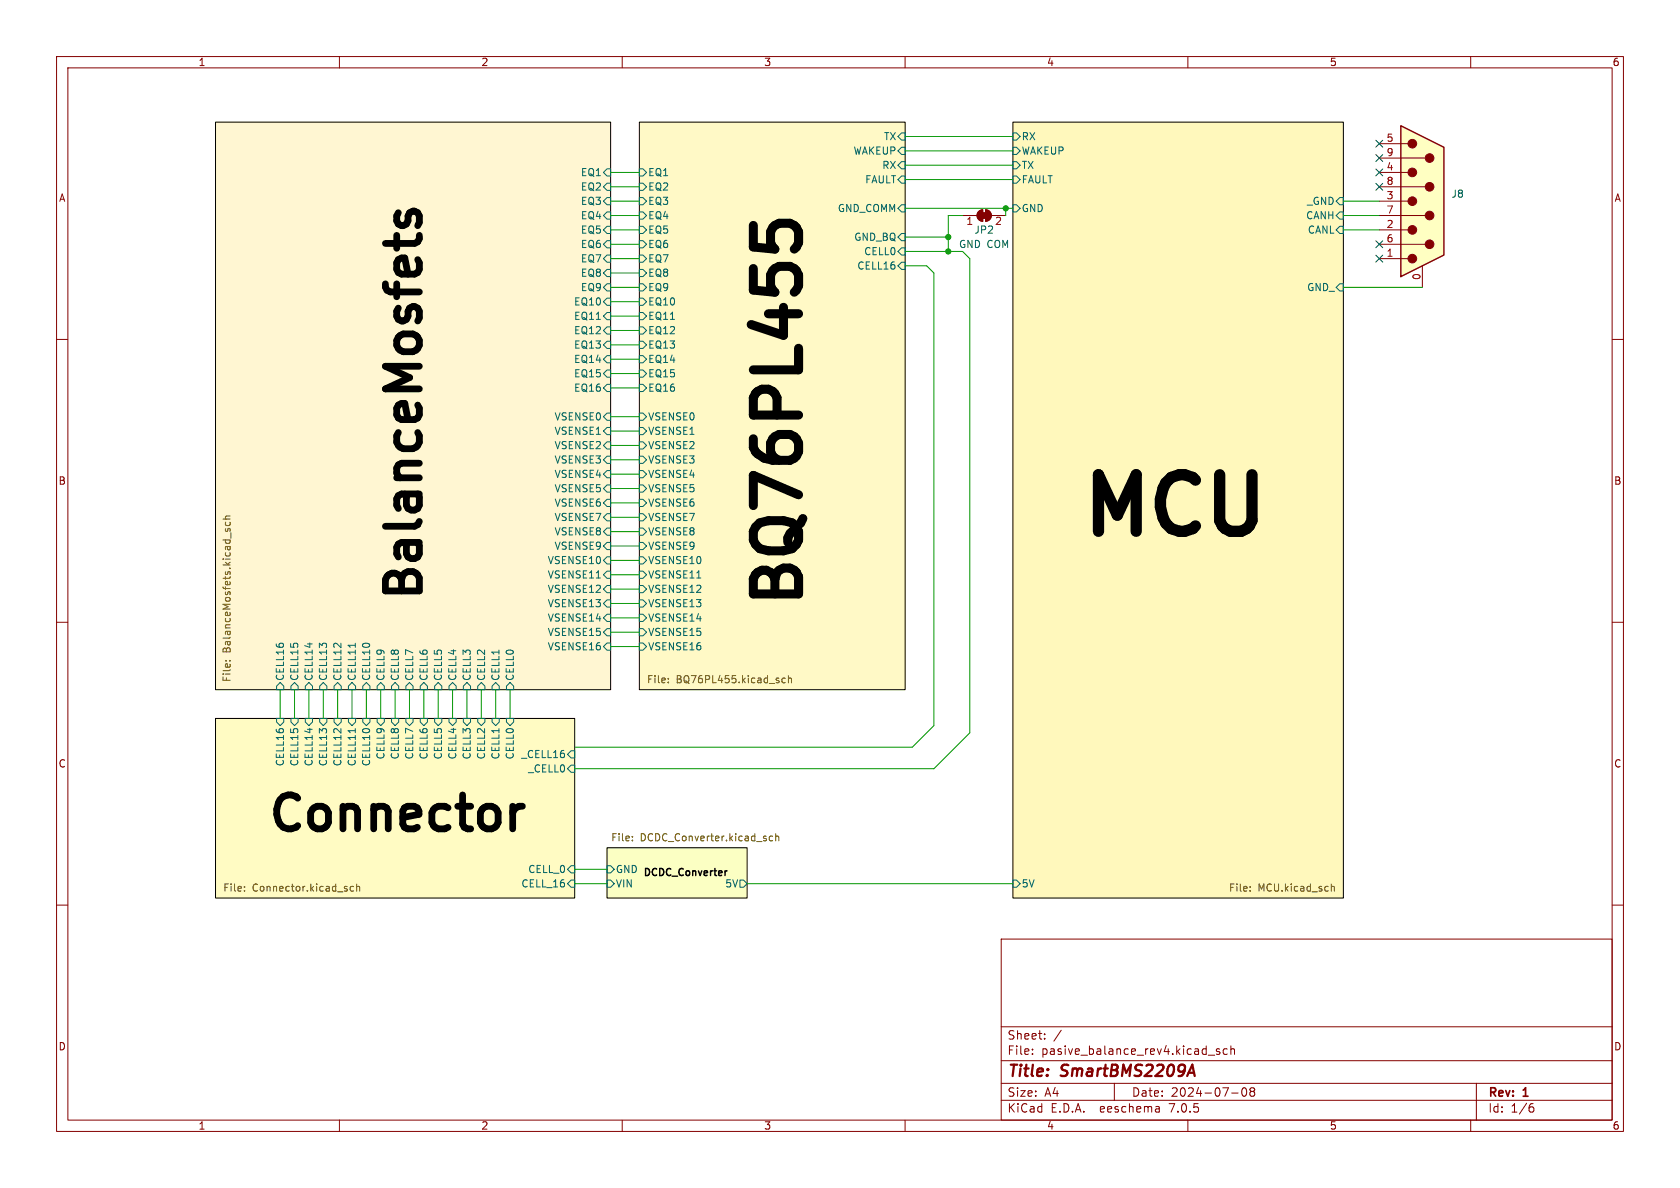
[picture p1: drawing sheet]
<svg xmlns="http://www.w3.org/2000/svg" width="297mm" height="210mm" viewBox="0 0 297 210" stroke-linecap="round" stroke-linejoin="round" font-family="sans-serif">
<g fill="none" stroke="#840000" stroke-width=".18">
<path d="M10 10h277v190h-277zM12 12h273v186h-273zM60 10v2M110 10v2M160 10v2M210 10v2M260 10v2M10 60h2M285 60h2M10 110h2M285 110h2M10 160h2"/>
<path d="M285 160h2M177 166h108v32h-108zM60 198v2M110 198v2M160 198v2M177 194.5h108M177 191.5h108M177 187.5h108M177 181.5h108M182.5 186.3v.1M182.5 185.5v.1M184.7 183.6v.1"/>
<path d="M184.7 182.8v.1M187.6 182.1l-1.3 2M197 191.5v3M204.5 195.6l.4 .1 .1 .9M205 196.5l-.5 .1M205 196h-.5M210 198v2M213.6 186.5h1.1M215.6 185.5l-.4-.1-.2 .2 .1 .2 .5 .2v.3h-.6M217 185.5l-.5-.1-.3 .3v.4l.2 .2h.6M217.6 185.5l.2-.1 .4 .1v.9M217.6 184.9v1.5"/>
<path d="M217.7 193.2h1.2M219.7 192.4l.2-.1a.81 .81 0 0 1 .6 .6 .81 .81 0 0 1-.3 .8l-.2 .1a.81 .81 0 0 1-.3-1.4zM221.2 192.9l-.2-.2 .2-.4 .5 .1 .1 .2-.3 .3M221.2 192.9l-.2 .3v.3l.2 .3 .5-.1 .1-.2-.1-.4-.2-.2M221.2 192.9h.3M260 198v2M261 191.5v6.5M270.5 195.7h.4l.3 .3-.2 .5h-.5M271 195.1l-.5 .1"/>
</g>
<path d="M209.9 190.2l.9-2 .4 2M210.1 189.6h1" fill="none" stroke="#840000" stroke-width=".4"/>
<path d="M107.3 149.9h24.8v8.9h-24.8z" fill="#fbffc3" stroke="#fbffc3" stroke-width=".18"/>
<path d="M38.1 21.6h69.8v100.3h-69.8z" fill="#fff6d2" stroke="#fff6d2" stroke-width=".18"/>
<path d="M179.1 21.6h58.4v137.2h-58.4z" fill="#fff8bc" stroke="#fff8bc" stroke-width=".18"/>
<path d="M38.1 127h63.5v31.8h-63.5z" fill="#fffbc3" stroke="#fffbc3" stroke-width=".18"/>
<path d="M113 21.6h47v100.3h-47z" fill="#fff9c6" stroke="#fff9c6" stroke-width=".18"/>
<path d="M38.1 21.6h69.8v100.3h-69.8zM113 21.6h47v100.3h-47zM179.1 21.6h58.4v137.2h-58.4zM38.1 127h63.5v31.8h-63.5zM107.3 149.9h24.8v8.9h-24.8z" fill="none" stroke="#000" stroke-width=".18"/>
<g fill="none" stroke="#006464" stroke-width=".18">
<path d="M107.3 32.4h.6v1.3h-.6l-.6-.7zM107.3 29.8h.6v1.3h-.6l-.6-.6zM107.3 34.9h.6v1.3h-.6l-.6-.6zM107.3 37.5h.6v1.2h-.6l-.6-.6zM113 32.4h.7l.6 .6-.6 .7h-.7zM113 29.8h.7l.6 .7-.6 .6h-.7zM113 37.5h.7l.6 .6-.6 .6h-.7zM113 34.9h.7l.6 .7-.6 .6h-.7zM159.4 36.2h.6v1.3h-.6l-.7-.7zM159.4 23.5h.6v1.3h-.6l-.7-.7zM159.4 28.6h.6v1.2h-.6l-.7-.6zM159.4 31.1h.6v1.3h-.6l-.7-.6z"/>
<path d="M159.4 26h.6v1.3h-.6l-.7-.6zM179.1 26h.6l.6 .7-.6 .6h-.6zM179.1 28.6h.6l.6 .6-.6 .6h-.6zM179.1 23.5h.6l.6 .6-.6 .7h-.6zM179.1 31.1h.6l.6 .7-.6 .6h-.6zM179.1 36.2h.6l.6 .6-.6 .7h-.6zM236.9 37.5h.6v1.2h-.6l-.7-.6zM236.9 34.9h.6v1.3h-.6l-.7-.6zM107.3 52.7h.6v1.3h-.6l-.6-.7zM107.3 57.8h.6v1.3h-.6l-.6-.7zM107.3 55.2h.6v1.3h-.6l-.6-.6zM107.3 45.1h.6v1.3h-.6l-.6-.7z"/>
<path d="M107.3 42.5h.6v1.3h-.6l-.6-.6zM107.3 40h.6v1.3h-.6l-.6-.7zM107.3 50.2h.6v1.2h-.6l-.6-.6zM107.3 47.6h.6v1.3h-.6l-.6-.6zM113 52.7h.7l.6 .6-.6 .7h-.7zM113 50.2h.7l.6 .6-.6 .6h-.7zM113 55.2h.7l.6 .7-.6 .6h-.7zM113 57.8h.7l.6 .6-.6 .7h-.7zM113 47.6h.7l.6 .7-.6 .6h-.7zM113 45.1h.7l.6 .6-.6 .7h-.7zM113 42.5h.7l.6 .7-.6 .6h-.7zM113 40h.7l.6 .6-.6 .7h-.7z"/>
<path d="M159.4 46.4h.6v1.2h-.6l-.7-.6zM159.4 43.8h.6v1.3h-.6l-.7-.6zM159.4 41.3h.6v1.2h-.6l-.7-.6zM236.2 40.6l.7-.6h.6v1.3h-.6zM236.9 50.2h.6v1.2h-.6l-.7-.6zM107.3 60.3h.6v1.3h-.6l-.6-.6zM107.3 62.9h.6v1.2h-.6l-.6-.6zM107.3 67.9h.6v1.3h-.6l-.6-.6zM107.3 65.4h.6v1.3h-.6l-.6-.7zM107.3 78.1h.6v1.3h-.6l-.6-.7zM107.3 73h.6v1.3h-.6l-.6-.6zM107.3 75.6h.6v1.2h-.6l-.6-.6z"/>
<path d="M113 73h.7l.6 .7-.6 .6h-.7zM113 67.9h.7l.6 .7-.6 .6h-.7zM113 65.4h.7l.6 .6-.6 .7h-.7zM113 62.9h.7l.6 .6-.6 .6h-.7zM113 60.3h.7l.6 .7-.6 .6h-.7zM113 75.6h.7l.6 .6-.6 .6h-.7zM113 78.1h.7l.6 .6-.6 .7h-.7zM107.3 95.9h.6v1.3h-.6l-.6-.7zM107.3 98.4h.6v1.3h-.6l-.6-.6zM107.3 80.6h.6v1.3h-.6l-.6-.6zM107.3 83.2h.6v1.3h-.6l-.6-.7zM107.3 85.7h.6v1.3h-.6l-.6-.6z"/>
<path d="M107.3 88.3h.6v1.2h-.6l-.6-.6zM107.3 90.8h.6v1.3h-.6l-.6-.7zM107.3 93.3h.6v1.3h-.6l-.6-.6zM113 95.9h.7l.6 .6-.6 .7h-.7zM113 93.3h.7l.6 .7-.6 .6h-.7zM113 98.4h.7l.6 .7-.6 .6h-.7zM113 88.3h.7l.6 .6-.6 .6h-.7zM113 90.8h.7l.6 .6-.6 .7h-.7zM113 85.7h.7l.6 .7-.6 .6h-.7zM113 80.6h.7l.6 .7-.6 .6h-.7zM113 83.2h.7l.6 .6-.6 .7h-.7zM62.8 113.7v.7"/>
<path d="M107.3 101h.6v1.2h-.6l-.6-.6zM107.3 103.5h.6v1.3h-.6l-.6-.7zM107.3 106h.6v1.3h-.6l-.6-.6zM107.3 108.6h.6v1.3h-.6l-.6-.7zM107.3 111.1h.6v1.3h-.6l-.6-.6zM107.3 113.7h.6v1.2h-.6l-.6-.6zM113 113.7h.7l.6 .6-.6 .6h-.7zM113 111.1h.7l.6 .7-.6 .6h-.7zM113 106h.7l.6 .7-.6 .6h-.7zM113 108.6h.7l.6 .6-.6 .7h-.7zM113 101h.7l.6 .6-.6 .6h-.7zM113 103.5h.7l.6 .6-.6 .7h-.7z"/>
<path d="M48.9 127h1.3v.6l-.7 .7-.6-.7zM49.5 120.7l.7 .6v.6h-1.3v-.6zM51.4 121.3l.7-.6 .6 .6v.6h-1.3zM51.4 127h1.3v.6l-.6 .7-.7-.7zM54 127h1.2v.6l-.6 .7-.6-.7zM54.6 120.7l.6 .6v.6h-1.2v-.6zM56.5 127h1.3v.6l-.7 .7-.6-.7zM57.1 120.7l.7 .6v.6h-1.3v-.6zM59.1 127h1.2v.6l-.6 .7-.6-.7zM59.7 120.7l.6 .6v.6h-1.2v-.6zM61.6 127h1.3v.6l-.7 .7-.6-.7zM62.2 120.7l.7 .6v.6h-1.3v-.6z"/>
<path d="M62.8 128.8v.7M64.1 127h1.3v.6l-.6 .7-.7-.7zM64.8 120.7l.6 .6v.6h-1.3v-.6zM66.7 127h1.2v.6l-.6 .7-.6-.7zM67.3 120.7l.6 .6v.6h-1.2v-.6zM69.2 127h1.3v.6l-.7 .7-.6-.7zM69.8 120.7l.7 .6v.6h-1.3v-.6zM71.8 127h1.2v.6l-.6 .7-.6-.7zM72.4 120.7l.6 .6v.6h-1.2v-.6zM74.3 121.3l.6-.6 .7 .6v.6h-1.3zM74.3 127h1.3v.6l-.7 .7-.6-.7zM76.8 127h1.3v.6l-.6 .7-.7-.7z"/>
<path d="M77.5 120.7l.6 .6v.6h-1.3v-.6zM79.4 127h1.2v.6l-.6 .7-.6-.7zM80 120.7l.6 .6v.6h-1.2v-.6zM81.9 127h1.3v.6l-.7 .7-.6-.7zM82.5 120.7l.7 .6v.6h-1.3v-.6zM84.5 121.3l.6-.6 .6 .6v.6h-1.2zM84.5 127h1.2v.6l-.6 .7-.6-.7zM87 127h1.3v.6l-.7 .7-.6-.7zM87.6 120.7l.7 .6v.6h-1.3v-.6zM89.5 127h1.3v.6l-.6 .7-.7-.7zM90.2 120.7l.6 .6v.6h-1.3v-.6zM100.3 135.9l.7-.6h.6v1.2h-.6z"/>
<path d="M100.3 133.4l.7-.7h.6v1.3h-.6zM100.3 156.2l.7-.6h.6v1.2h-.6zM101 153h.6v1.3h-.6l-.7-.6zM107.3 153h.6l.7 .7-.7 .6h-.6zM107.3 155.6h.6l.7 .6-.7 .6h-.6zM130.8 155.6h.6l.7 .6-.7 .6h-.6zM179.1 155.6h.6l.6 .6-.6 .6h-.6z"/>
</g>
<path d="M128.4 153.9h.1" fill="none" stroke="#000" stroke-width=".25"/>
<g fill="none" stroke="#725600" stroke-width=".18">
<path d="M39.4 91.8h1.3M39.9 93.5l-.1 .3 .2 .1h.2l.1-.4h.3v.4M39.9 92.3l-.1 .4 .3 .2 .5-.1v-.5M40.7 91.2l-.8 .1-.1 .3 .2 .2M39.9 116.8h.1M40.6 116.8h.1M118.1 119.9v.1M138.8 119.9h-.3l-.3 .2 .1 .5h.5M139.4 120l.2-.1h.3v.8M139.4 119.4v1.3M118.1 120.6v.1M43.2 157.4v.1"/>
<path d="M43.2 156.7v.2M62.5 156.7h-.4l-.2 .2 .1 .6h.5M63.1 156.8l.1-.1h.3l.1 .8M63.1 156.3v1.2M111.8 148.5v.1M111.8 147.9v.1M136.6 147.9l-.4-.1-.2 .2 .1 .6h.5M137.1 147.9l.2-.1 .3 .1 .1 .7M137.1 147.4v1.2M221 157.4v.1M221 156.7v.2M235.4 156.3v1.2"/>
<path d="M235.4 156.8l.1-.1h.3l.1 .8"/>
</g>
<path d="M70.4 37.6l-.3 .6v.8l.3 .6 .6 .3h.3l.5-.3 .3-.6v-.8l.3-.6 .6-.3h.3l.5 .3 .3 .6v1.1l-.3 .6M92.4 142.5h-.6l-.6 .3" fill="none" stroke="#000" stroke-width="1.2"/>
<path d="M133.2 39.8v3.9M136.2 42.9v-1.9l.4-.8 .4-.4 .7-.3h2l.7 .3 .4 .4 .4 .8v1.9" fill="none" stroke="#000" stroke-width="1.6"/>
<path d="M247.6 22.2l7.7 3.8v19.1l-7.7 3.8z" fill="#ffffc2"/>
<g fill="#840000" stroke="#840000" stroke-width=".18">
<path d="M173.5 37.6h1v1h-1z"/>
<path d="M173 37.4l.7-.3v2a1.02 1.02 0 0 1-.9-.6 1.02 1.02 0 0 1 .2-1.1z"/>
<path d="M174.2 37.1a1.02 1.02 0 0 1 1.1 1 1.02 1.02 0 0 1-1.1 1z"/>
<circle cx="249.7" cy="45.7" r=".76"/>
<circle cx="249.7" cy="40.6" r=".76"/>
<circle cx="249.7" cy="35.6" r=".76"/>
<circle cx="249.7" cy="30.5" r=".76"/>
<circle cx="249.7" cy="25.4" r=".76"/>
<circle cx="252.7" cy="43.2" r=".76"/>
<circle cx="252.7" cy="38.1" r=".76"/>
<circle cx="252.7" cy="33" r=".76"/>
<circle cx="252.7" cy="27.9" r=".76"/>
</g>
<g fill="none" stroke="#840000" stroke-width=".18">
<path d="M170.2 38.1h2.5M173 37.4l.7-.3v2a1.02 1.02 0 0 1-.9-.6 1.02 1.02 0 0 1 .2-1.1zM174.2 37.1a1.02 1.02 0 0 1 1.1 1 1.02 1.02 0 0 1-1.1 1zM175.3 38.1h2.5M243.8 38.1h8.2M243.8 35.6h5.1M243.8 33h8.2M243.8 30.5h5.1M243.8 27.9h8.2M243.8 25.4h5.1M243.8 45.7h5.1M243.8 43.2h8.2"/>
<path d="M243.8 40.6h5.1M251.5 47v3.8"/>
</g>
<path d="M247.6 22.2l7.7 3.8v19.1l-7.7 3.8z" fill="none" stroke="#840000" stroke-width=".25"/>
<g fill="none" stroke="#009600" stroke-width=".18">
<path d="M107.9 33h5.1M107.9 38.1h5.1M107.9 35.6h5.1M107.9 30.5h5.1M160 29.2h19.1M160 31.8h19.1M160 26.7h19.1M160 24.1h19.1M160 36.8h19.1M170.2 38.1h-2.6v6.4M177.8 36.8v1.3M237.5 38.1h6.3"/>
<path d="M237.5 35.6h6.3M107.9 40.6h5.1M107.9 50.8h5.1M107.9 53.3h5.1M107.9 45.7h5.1M107.9 55.9h5.1M107.9 58.4h5.1M107.9 48.3h5.1M107.9 43.2h5.1M160 44.5h10.2l1.2 1.2v83.8l-6.3 6.4h-63.5M160 47h3.8l1.3 1.3v80l-3.8 3.8h-59.7M160 41.9h7.6"/>
<path d="M237.5 40.6h6.3M237.5 50.8h14M107.9 76.2h5.1M107.9 66h5.1M107.9 68.6h5.1M107.9 73.7h5.1M107.9 78.7h5.1M107.9 63.5h5.1M107.9 61h5.1M107.9 99.1h5.1M107.9 81.3h5.1M107.9 91.4h5.1"/>
<path d="M107.9 83.8h5.1M107.9 94h5.1M107.9 96.5h5.1M107.9 86.4h5.1M107.9 88.9h5.1M107.9 104.1h5.1M107.9 111.8h5.1M107.9 109.2h5.1M107.9 114.3h5.1M107.9 101.6h5.1M107.9 106.7h5.1M49.5 121.9v5.1"/>
<path d="M52.1 121.9v5.1M54.6 121.9v5.1M57.1 121.9v5.1M59.7 121.9v5.1M62.2 121.9v5.1M64.8 121.9v5.1M67.3 121.9v5.1M69.8 121.9v5.1M72.4 121.9v5.1M74.9 121.9v5.1M77.5 121.9v5.1M80 121.9v5.1"/>
<path d="M82.5 121.9v5.1M85.1 121.9v5.1M87.6 121.9v5.1M90.2 121.9v5.1M101.6 153.7h5.7M101.6 156.2h5.7M132.1 156.2h47"/>
</g>
<path d="M243.2 29.9l1.2 1.2M243.2 32.4l1.2 1.2M243.2 24.8l1.2 1.2M243.2 27.3l1.2 1.2M244.4 29.9l-1.2 1.2M244.4 32.4l-1.2 1.2M244.4 24.8l-1.2 1.2M244.4 27.3l-1.2 1.2M243.2 42.6l1.2 1.2M243.2 45.1l1.2 1.2M244.4 42.6l-1.2 1.2M244.4 45.1l-1.2 1.2" fill="none" stroke="#000084" stroke-width=".18"/>
<g fill="#009600" stroke="#009600" stroke-width=".18">
<circle cx="177.8" cy="36.8" r=".46"/>
<circle cx="167.6" cy="41.9" r=".46"/>
<circle cx="167.6" cy="44.5" r=".46"/>
</g>
<text font-size="13.9" x="190.5" y="95.3">MCU</text>
<text font-size="11.1" x="142.2" y="108" transform="rotate(-90 142.2 108)">BQ76PL455</text>
<g font-size="8.4">
<text x="74.9" y="106.7" transform="rotate(-90 74.9 106.7)">BalanceMosfets</text>
<text x="47" y="147.3">Connector</text>
</g>
<g font-size="2.8" fill="#840000">
<text x="178" y="190.8">Title:</text>
<text x="187.5" y="190.8">SmartBMS2209A</text>
</g>
<g font-size="2.1" fill="#840000">
<text x="178" y="183.9">Sheet:</text>
<text x="178" y="186.6">File:</text>
<text x="184" y="186.6">pasive_balance_rev4.kicad_sch</text>
<text x="178" y="196.8">KiCad</text>
<text x="178" y="194">Size:</text>
<text x="184.6" y="194">A4</text>
<text x="185.7" y="196.8">E.D.A.</text>
<text x="194.4" y="196.8">eeschema</text>
<text x="200" y="194">Date:</text>
<text x="206.7" y="196.8">7.0.5</text>
<text x="206.9" y="194">2024-07-08</text>
<text x="263" y="194.2">Rev:</text>
<text x="263" y="196.8">Id:</text>
<text x="267" y="196.8">1/6</text>
<text x="269.2" y="194.2">1</text>
</g>
<g font-size="1.8" fill="#840000">
<text x="35" y="11.8">1</text>
<text x="85" y="11.8">2</text>
<text x="135" y="11.8">3</text>
<text x="185" y="11.8">4</text>
<text x="235" y="11.8">5</text>
<text x="285" y="11.8">6</text>
<text x="10.4" y="35.8">A</text>
<text x="285.4" y="35.8">A</text>
<text x="10.3" y="85.8">B</text>
<text x="285.3" y="85.8">B</text>
<text x="10.3" y="135.8">C</text>
<text x="285.3" y="135.8">C</text>
<text x="10.3" y="185.8">D</text>
<text x="285.3" y="185.8">D</text>
<text x="35" y="199.8">1</text>
<text x="85" y="199.8">2</text>
<text x="135" y="199.8">3</text>
<text x="185" y="199.8">4</text>
<text x="235" y="199.8">5</text>
<text x="285" y="199.8">6</text>
</g>
<g font-size="1.8" fill="#006464">
<text x="150.9" y="27.5">WAKEUP</text>
<text x="156.3" y="25">TX</text>
<text x="180.5" y="27.5">WAKEUP</text>
<text x="180.5" y="25">RX</text>
<text x="102.7" y="33.8">EQ2</text>
<text x="102.7" y="31.3">EQ1</text>
<text x="114.5" y="33.8">EQ2</text>
<text x="114.5" y="31.3">EQ1</text>
<text x="152.9" y="32.6">FAULT</text>
<text x="156" y="30">RX</text>
<text x="180.5" y="30">TX</text>
<text x="180.5" y="32.6">FAULT</text>
<text x="256.5" y="35.1">J8</text>
<text x="102.7" y="36.4">EQ3</text>
<text x="102.7" y="38.9">EQ4</text>
<text x="102.7" y="41.5">EQ5</text>
<text x="114.5" y="41.5">EQ5</text>
<text x="114.5" y="38.9">EQ4</text>
<text x="114.5" y="36.4">EQ3</text>
<text x="148.1" y="37.7">GND_COMM</text>
<text x="172.2" y="41.5">JP2</text>
<text x="175.9" y="40">2</text>
<text x="180.5" y="37.7">GND</text>
<text x="230.9" y="38.9">CANH</text>
<text x="231.1" y="36.4">_GND</text>
<text x="231.2" y="41.5">CANL</text>
<text x="102.7" y="46.5">EQ7</text>
<text x="102.7" y="44">EQ6</text>
<text x="114.5" y="46.5">EQ7</text>
<text x="114.5" y="44">EQ6</text>
<text x="151" y="42.7">GND_BQ</text>
<text x="151.5" y="47.8">CELL16</text>
<text x="152.7" y="45.3">CELL0</text>
<text x="169.5" y="44">GND COM</text>
<text x="102.7" y="51.6">EQ9</text>
<text x="102.7" y="49.1">EQ8</text>
<text x="114.5" y="51.6">EQ9</text>
<text x="114.5" y="49.1">EQ8</text>
<text x="231.1" y="51.6">GND_</text>
<text x="101.5" y="54.2">EQ10</text>
<text x="101.5" y="59.2">EQ12</text>
<text x="101.5" y="56.7">EQ11</text>
<text x="114.5" y="54.2">EQ10</text>
<text x="114.5" y="56.7">EQ11</text>
<text x="114.5" y="59.2">EQ12</text>
<text x="101.5" y="61.8">EQ13</text>
<text x="101.5" y="64.3">EQ14</text>
<text x="114.5" y="64.3">EQ14</text>
<text x="114.5" y="61.8">EQ13</text>
<text x="101.5" y="69.4">EQ16</text>
<text x="101.5" y="66.9">EQ15</text>
<text x="114.5" y="69.4">EQ16</text>
<text x="114.5" y="66.9">EQ15</text>
<text x="98" y="74.5">VSENSE0</text>
<text x="98" y="77">VSENSE1</text>
<text x="114.5" y="74.5">VSENSE0</text>
<text x="114.5" y="77">VSENSE1</text>
<text x="98" y="82.1">VSENSE3</text>
<text x="98" y="79.6">VSENSE2</text>
<text x="114.5" y="82.1">VSENSE3</text>
<text x="114.5" y="79.6">VSENSE2</text>
<text x="98" y="84.6">VSENSE4</text>
<text x="98" y="87.2">VSENSE5</text>
<text x="98" y="89.7">VSENSE6</text>
<text x="114.5" y="89.7">VSENSE6</text>
<text x="114.5" y="87.2">VSENSE5</text>
<text x="114.5" y="84.6">VSENSE4</text>
<text x="98" y="92.3">VSENSE7</text>
<text x="98" y="94.8">VSENSE8</text>
<text x="114.5" y="94.8">VSENSE8</text>
<text x="114.5" y="92.3">VSENSE7</text>
<text x="96.8" y="99.9">VSENSE10</text>
<text x="98" y="97.3">VSENSE9</text>
<text x="114.5" y="97.3">VSENSE9</text>
<text x="114.5" y="99.9">VSENSE10</text>
<text x="96.8" y="102.4">VSENSE11</text>
<text x="96.8" y="105">VSENSE12</text>
<text x="96.8" y="107.5">VSENSE13</text>
<text x="114.5" y="107.5">VSENSE13</text>
<text x="114.5" y="102.4">VSENSE11</text>
<text x="114.5" y="105">VSENSE12</text>
<text x="96.8" y="110">VSENSE14</text>
<text x="96.8" y="112.6">VSENSE15</text>
<text x="114.5" y="112.6">VSENSE15</text>
<text x="114.5" y="110">VSENSE14</text>
<text x="96.8" y="115.1">VSENSE16</text>
<text x="114.5" y="115.1">VSENSE16</text>
<text x="50.4" y="120.5" transform="rotate(-90 50.4 120.5)">CELL16</text>
<text x="52.9" y="120.5" transform="rotate(-90 52.9 120.5)">CELL15</text>
<text x="55.4" y="120.5" transform="rotate(-90 55.4 120.5)">CELL14</text>
<text x="58" y="120.5" transform="rotate(-90 58 120.5)">CELL13</text>
<text x="60.5" y="120.5" transform="rotate(-90 60.5 120.5)">CELL12</text>
<text x="63.1" y="120.5" transform="rotate(-90 63.1 120.5)">CELL11</text>
<text x="65.6" y="120.5" transform="rotate(-90 65.6 120.5)">CELL10</text>
<text x="68.1" y="120.5" transform="rotate(-90 68.1 120.5)">CELL9</text>
<text x="70.7" y="120.5" transform="rotate(-90 70.7 120.5)">CELL8</text>
<text x="73.2" y="120.5" transform="rotate(-90 73.2 120.5)">CELL7</text>
<text x="75.8" y="120.5" transform="rotate(-90 75.8 120.5)">CELL6</text>
<text x="78.3" y="120.5" transform="rotate(-90 78.3 120.5)">CELL5</text>
<text x="80.8" y="120.5" transform="rotate(-90 80.8 120.5)">CELL4</text>
<text x="83.4" y="120.5" transform="rotate(-90 83.4 120.5)">CELL3</text>
<text x="85.9" y="120.5" transform="rotate(-90 85.9 120.5)">CELL2</text>
<text x="88.5" y="120.5" transform="rotate(-90 88.5 120.5)">CELL1</text>
<text x="91" y="120.5" transform="rotate(-90 91 120.5)">CELL0</text>
<text x="50.4" y="135.5" transform="rotate(-90 50.4 135.5)">CELL16</text>
<text x="52.9" y="135.5" transform="rotate(-90 52.9 135.5)">CELL15</text>
<text x="55.4" y="135.5" transform="rotate(-90 55.4 135.5)">CELL14</text>
<text x="58" y="135.5" transform="rotate(-90 58 135.5)">CELL13</text>
<text x="60.5" y="135.5" transform="rotate(-90 60.5 135.5)">CELL12</text>
<text x="63.1" y="135.5" transform="rotate(-90 63.1 135.5)">CELL11</text>
<text x="65.6" y="135.5" transform="rotate(-90 65.6 135.5)">CELL10</text>
<text x="68.1" y="134.3" transform="rotate(-90 68.1 134.3)">CELL9</text>
<text x="70.7" y="134.3" transform="rotate(-90 70.7 134.3)">CELL8</text>
<text x="73.2" y="134.3" transform="rotate(-90 73.2 134.3)">CELL7</text>
<text x="75.8" y="134.3" transform="rotate(-90 75.8 134.3)">CELL6</text>
<text x="78.3" y="134.3" transform="rotate(-90 78.3 134.3)">CELL5</text>
<text x="80.8" y="134.3" transform="rotate(-90 80.8 134.3)">CELL4</text>
<text x="83.4" y="134.3" transform="rotate(-90 83.4 134.3)">CELL3</text>
<text x="85.9" y="134.3" transform="rotate(-90 85.9 134.3)">CELL2</text>
<text x="88.5" y="134.3" transform="rotate(-90 88.5 134.3)">CELL1</text>
<text x="91" y="134.3" transform="rotate(-90 91 134.3)">CELL0</text>
<text x="92.2" y="134.2">_CELL16</text>
<text x="93.4" y="136.7">_CELL0</text>
<text x="93.4" y="154.5">CELL_0</text>
<text x="108.8" y="154.5">GND</text>
<text x="92.2" y="157">CELL_16</text>
<text x="108.8" y="157">VIN</text>
<text x="128.2" y="157">5V</text>
<text x="180.5" y="157">5V</text>
</g>
<g font-size="1.8" fill="#a90000">
<text x="245.1" y="25.1">5</text>
<text x="245.1" y="27.7">9</text>
<text x="245.1" y="35.3">3</text>
<text x="245.1" y="30.2">4</text>
<text x="245.1" y="32.8">8</text>
<text x="170.8" y="40">1</text>
<text x="245.1" y="40.4">2</text>
<text x="245.1" y="37.8">7</text>
<text x="245.1" y="45.5">1</text>
<text x="245.1" y="42.9">6</text>
<text x="251.2" y="49.6" transform="rotate(-90 251.2 49.6)">0</text>
</g>
<g font-size="1.8" fill="#725600">
<text x="41" y="115.5" transform="rotate(-90 41 115.5)">BalanceMosfets.kicad_sch</text>
<text x="41" y="120.7" transform="rotate(-90 41 120.7)">File:</text>
<text x="114.3" y="121">File:</text>
<text x="119.4" y="121">BQ76PL455.kicad_sch</text>
<text x="107.9" y="149">File:</text>
<text x="113.1" y="149">DCDC_Converter.kicad_sch</text>
<text x="39.4" y="157.9">File:</text>
<text x="44.5" y="157.9">Connector.kicad_sch</text>
<text x="217.2" y="157.9">File:</text>
<text x="222.3" y="157.9">MCU.kicad_sch</text>
</g>
<text font-size="1.7" x="113.7" y="154.9">DCDC_Converter</text>
</svg>
